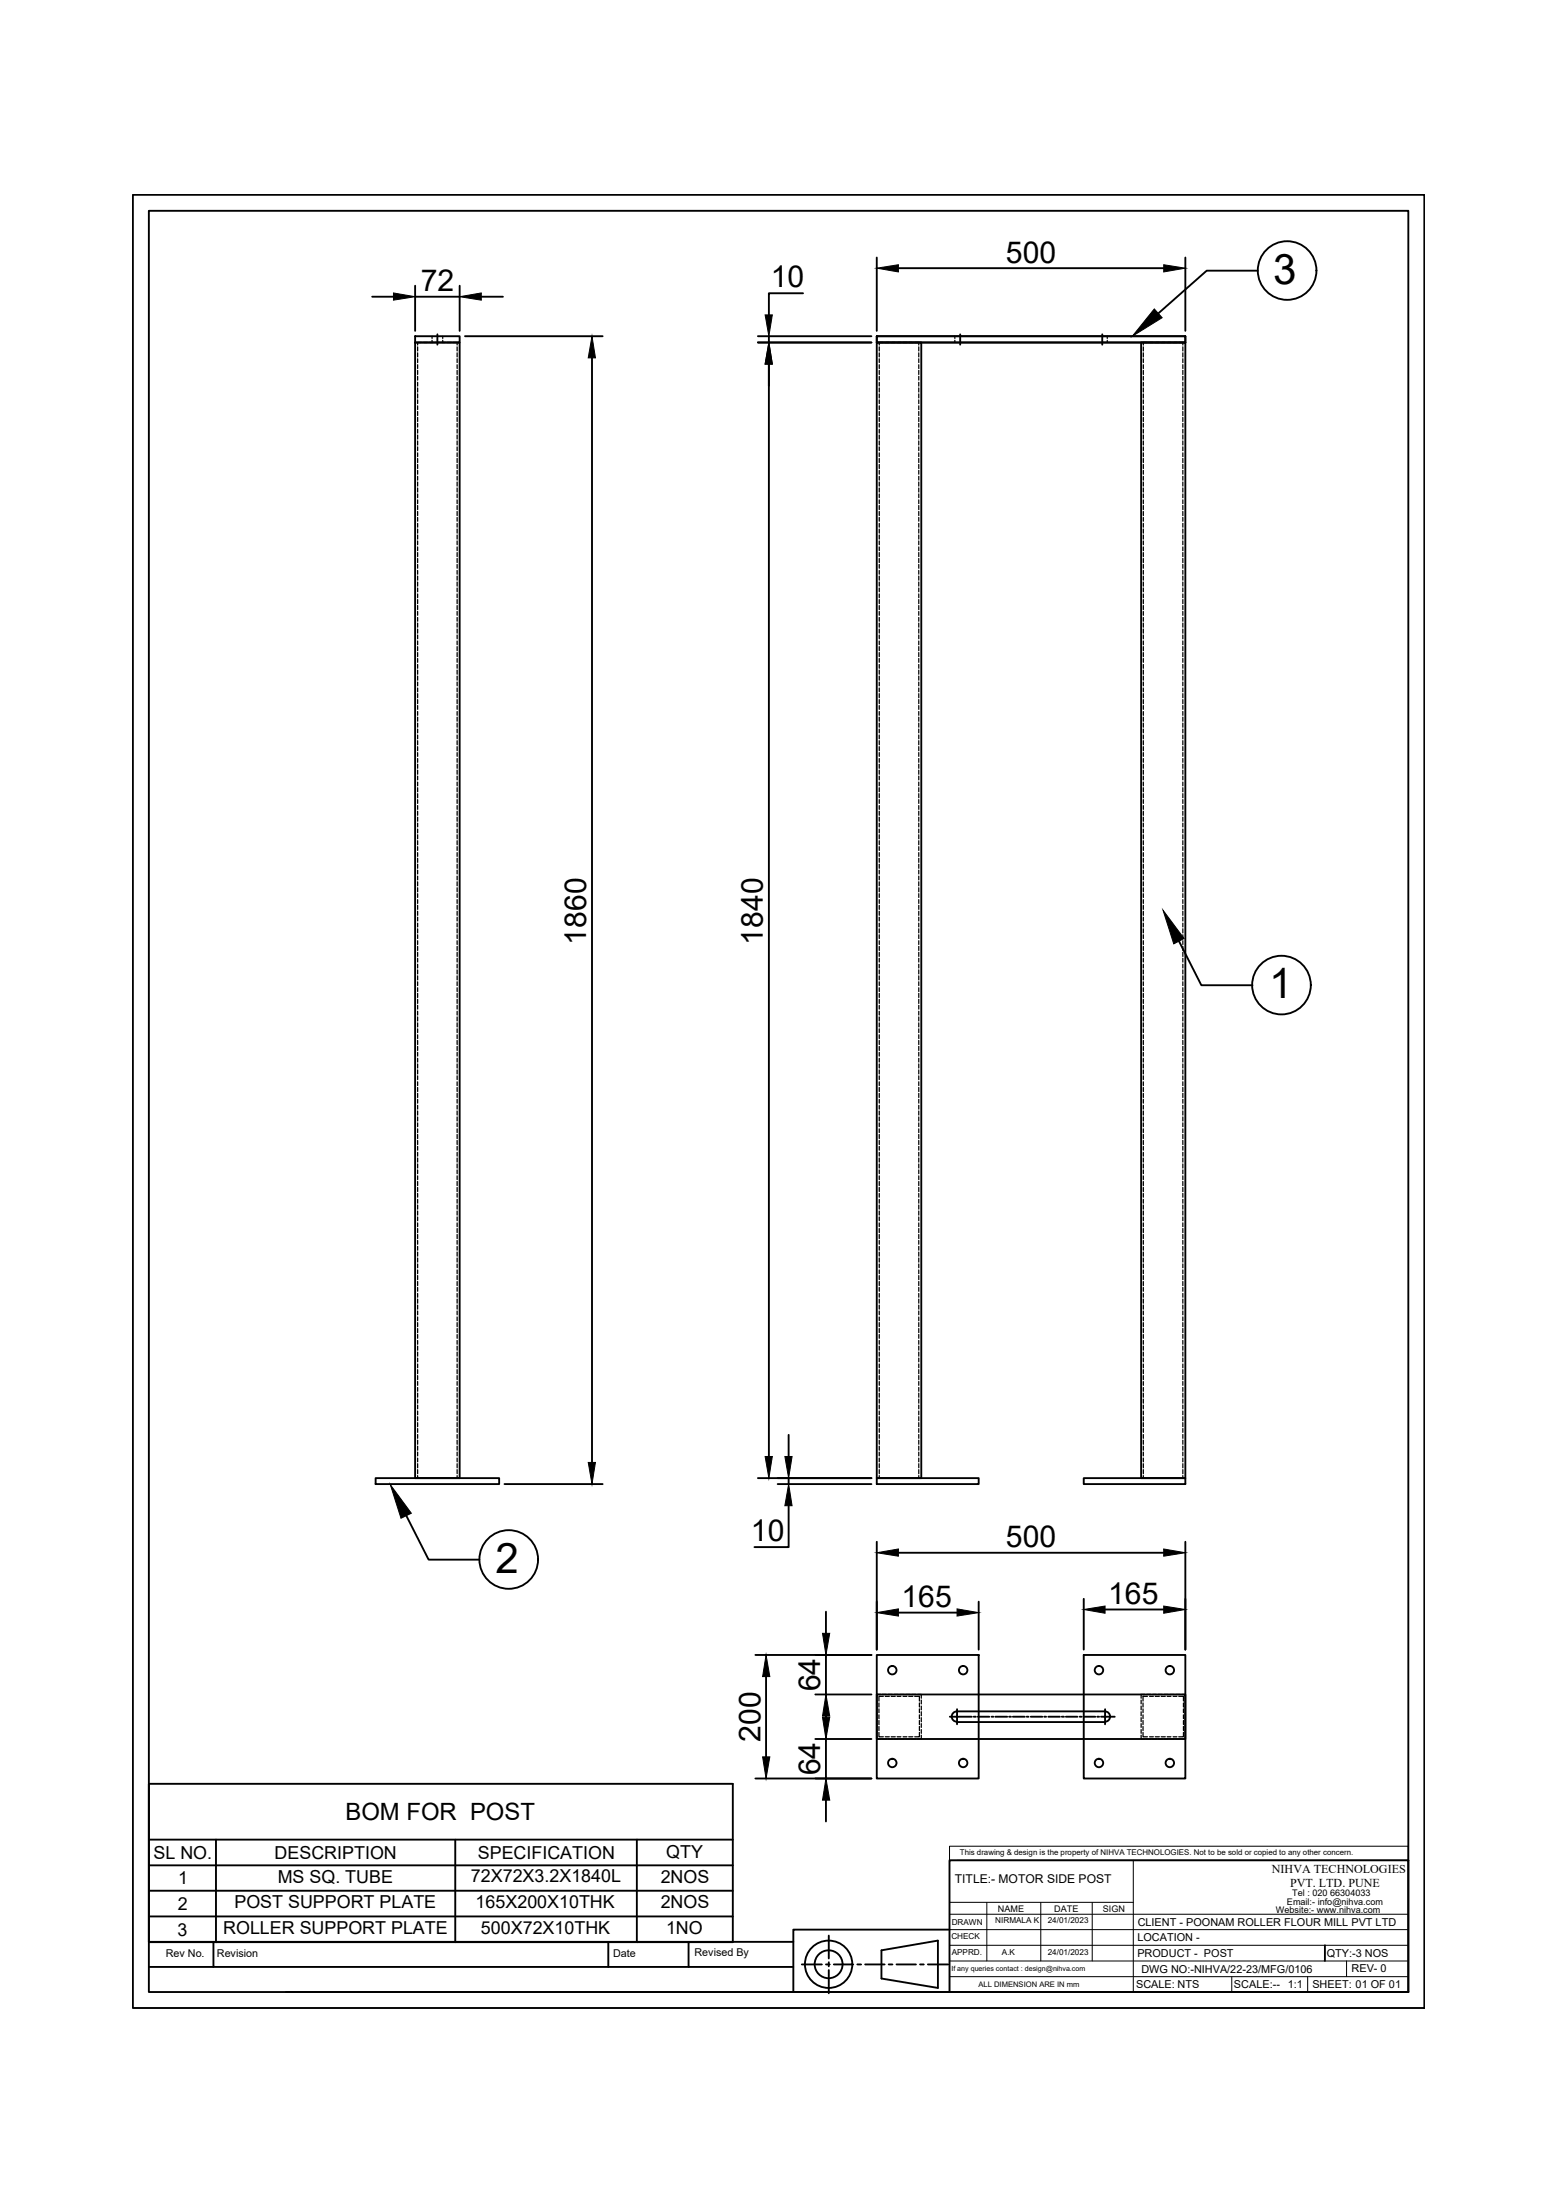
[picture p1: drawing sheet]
<svg xmlns="http://www.w3.org/2000/svg" width="210mm" height="297mm" viewBox="0 0 210 297" stroke-linecap="round" stroke-linejoin="round" font-family="sans-serif">
<!-- layer: 0 -->
<g fill="none" stroke="#000" stroke-width=".25">
<path d="M17.9 26.3h174.4v244.8h-174.4zM20.1 28.5h170v240.5h-170zM56 38.6v6.1M62 38.6v6.1M108.4 39.6h-4.6v2.9M118.3 34.8v9.9M121.3 36.2h35.8M160 34.8v9.9M169.8 36.5h-6.9l-6.5 5.8M50.2 40.1h2.9M56 46.2h6v153.4h-6zM56 45.4h6v.8h-6z"/>
<path d="M56 40.1h6M59 45.1v1.4M62.8 45.4h18.6M65 40.1h2.9M79.9 48.3v149.2M102.3 46.2h15.3M102.3 45.4h15.3M103.8 45.4v.8M103.8 49.2v147.5M118.3 46.2h6.1v153.4h-6.1zM118.3 45.4h41.7v.8h-41.7zM129.6 45.1v1.4"/>
<path d="M148.8 45.1v1.4M154 46.2h6v153.4h-6zM159.2 127.1l3 5.9h6.9M50.7 199.6h16.7v.8h-16.7zM102.3 199.6h15.3M106.5 193.7v3M106.5 199.6v.8M118.3 199.6h13.8v.8h-13.8zM146.3 199.6h13.7v.8h-13.7zM54.8 204.7l3.1 5.9h6.8M68.1 200.4h13.3M105 200.4h12.6"/>
<path d="M106.5 203.3v5.6h-4.7M111.5 217.6v2.9M118.3 208.2v14.5M121.3 217.7h7.9M121.3 209.6h35.8M132.1 216.3v6.4M146.3 215.9v6.8M149.2 217.3h7.9M160 208.2v14.5M102 223.4h15.6M103.4 226.4v10.8M110.1 228.8h7.5"/>
<path d="M110.1 234.8h7.5M111.5 223.4v5.4M111.5 229v5.6M111.5 234.8v5.3M118.3 228.8h41.7v6h-41.7zM118.3 223.4h13.8v16.7h-13.8zM128.2 231.8h.9M129.1 231.8h.2M129.2 232.5a.7 .7 0 0 1-.7-.7 .7 .7 0 0 1 .7-.7h20a.7 .7 0 0 1 .6 .7 .7 .7 0 0 1-.7 .7M129.2 230.8v.9M129.2 231.7v.2M129.2 231.9v.9"/>
<path d="M129.2 232.5h20M129.4 231.8h1.8M131.4 231.8h.3M132 231.8h1.5M133.8 231.8h.3M134.4 231.8h1.6M136.2 231.8h.3M136.7 231.8h1.6M138.6 231.8h.2M139.1 231.8h1.6M141 231.8h.2M141.5 231.8h1.6"/>
<path d="M143.3 231.8h.3M143.9 231.8h1.5M145.7 231.8h.3M146.2 231.8h1.7M146.3 223.4h13.7v16.7h-13.7zM148.1 231.8h.3M148.6 231.8h1.9M149.2 230.8v.9M149.2 231.7v.2M149.2 231.9v.9M20.1 240.8h78.8v21.4h-78.8zM20.1 248.4h78.8"/>
<path d="M20.1 251.9h78.8M20.1 255.3h78.8M20.1 258.8h78.8M29.2 248.4v13.8M61.5 248.4v13.8M86 248.4v13.8M102 240.1h15.6M111.5 243v2.9M128.2 251.2h61.9v17.8h-61.9zM20.1 265.6h87M20.1 262.2h87M28.8 262.2v3.4"/>
<path d="M82.1 262.2v3.4M92.9 262.2v3.4M107.1 269h21.1M108.2 265.2h2.7M111.5 265.2h.5M111.9 261.3v3.1M111.9 264.9v.6M111.9 266v3.1M112.6 265.2h2.6M115.7 265.2h.5M116.8 265.2h2.6M119 263.3l7.6-1.3v6.4l-7.6-1.3z"/>
<path d="M120 265.2h.5M121 265.2h2.6M124.2 265.2h.5M125.3 265.2h2.7M128.2 260.5h-21.1v8.5h-68.5M132.9 269h57.2M178.8 262.7v2.1"/>
<circle cx="173.7" cy="36.5" r="4"/>
<circle cx="173" cy="133" r="4"/>
<circle cx="68.7" cy="210.6" r="4"/>
<circle cx="120.4" cy="225.5" r=".57"/>
<circle cx="120.4" cy="238" r=".57"/>
<circle cx="130" cy="225.5" r=".57"/>
<circle cx="130" cy="238" r=".57"/>
<circle cx="148.3" cy="225.5" r=".57"/>
<circle cx="148.3" cy="238" r=".57"/>
<circle cx="157.9" cy="238" r=".57"/>
<circle cx="157.9" cy="225.5" r=".57"/>
<circle cx="111.9" cy="265.2" r="3.2"/>
<circle cx="111.9" cy="265.2" r="1.88"/>
</g>
<g fill="none" stroke="#000" stroke-width=".13">
<path d="M128.2 249.3h61.9v1.9h-61.9zM128.2 258.5h61.9M128.2 251.2v17.8M128.2 256.9h24.8M129.2 251.2h60.9M133.2 256.9v7.9M140.5 256.9v7.9M147.4 256.9v7.9M153 251.2v17.8M128.2 264.8h61.9M128.2 262.7h61.9M128.2 260.5h61.9"/>
<path d="M128.2 266.9h61.9M166.3 266.9v2.1M176.5 266.9v2.1M181.8 264.8v2.1"/>
</g>
<g fill="none" stroke="#000" stroke-width=".17">
<path d="M56.4 46.8v.6M56.4 47.6v.6M56.4 48.4v.6M56.4 49.2v.6M56.4 50v.6M56.4 50.8v.5M56.4 51.6v.5M56.4 52.4v.5M56.4 53.2v.5M56.4 54v.5M56.4 54.8v.5M56.4 55.6v.5"/>
<path d="M56.4 56.4v.5M56.4 57.2v.5M56.4 58v.5M56.4 58.7v.6M56.4 59.5v.6M56.9 46.2h-.5v.4M57.2 46.2h.5M58 46.2h.5M58.3 45.4v.3M58.3 45.9v.3M58.8 46.2h.5M59.6 46.2h.5"/>
<path d="M59.8 45.4v.3M59.8 45.9v.3M60.4 46.2h.5M61.2 46.2h.5v.4M61.7 46.8v.6M61.7 47.6v.6M61.7 48.4v.6M61.7 49.2v.6M61.7 50v.6M61.7 50.8v.5M61.7 51.6v.5M61.7 52.4v.5"/>
<path d="M61.7 53.2v.5M61.7 54v.5M61.7 54.8v.5M61.7 55.6v.5M61.7 56.4v.5M61.7 57.2v.5M61.7 58v.5M61.7 58.7v.6M61.7 59.5v.6M118.7 46.8v.6M118.7 47.6v.6M118.7 48.4v.6"/>
<path d="M118.7 49.2v.6M118.7 50v.6M118.7 50.8v.5M118.7 51.6v.5M118.7 52.4v.5M118.7 53.2v.5M118.7 54v.5M118.7 54.8v.5M118.7 55.6v.5M118.7 56.4v.5M118.7 57.2v.5M118.7 58v.5"/>
<path d="M118.7 58.7v.6M118.7 59.5v.6M119.2 46.2h-.5v.4M119.5 46.2h.5M120.3 46.2h.5M121.1 46.2h.5M121.9 46.2h.5M122.7 46.2h.5M123.5 46.2h.5v.4M124 46.8v.6M124 47.6v.6M124 48.4v.6"/>
<path d="M124 49.2v.6M124 50v.6M124 50.8v.5M124 51.6v.5M124 52.4v.5M124 53.2v.5M124 54v.5M124 54.8v.5M124 55.6v.5M124 56.4v.5M124 57.2v.5M124 58v.5"/>
<path d="M124 58.7v.6M124 59.5v.6M128.9 45.4v.3M128.9 45.9v.3M149.5 45.4v.3M149.5 45.9v.3M154.3 46.8v.6M154.3 47.6v.6M154.3 48.4v.6M154.3 49.2v.6M154.3 50v.6M154.3 50.8v.5"/>
<path d="M154.3 51.6v.5M154.3 52.4v.5M154.3 53.2v.5M154.3 54v.5M154.3 54.8v.5M154.3 55.6v.5M154.3 56.4v.5M154.3 57.2v.5M154.3 58v.5M154.3 58.7v.6M154.3 59.5v.6M154.9 46.2h-.6v.4"/>
<path d="M155.2 46.2h.5M155.9 46.2h.6M156.7 46.2h.6M157.6 46.2h.5M158.4 46.2h.5M159.1 46.2h.6v.4M159.7 46.8v.6M159.7 47.6v.6M159.7 48.4v.6M159.7 49.2v.6M159.7 50v.6M159.7 50.8v.5"/>
<path d="M159.7 51.6v.5M159.7 52.4v.5M159.7 53.2v.5M159.7 54v.5M159.7 54.8v.5M159.7 55.6v.5M159.7 56.4v.5M159.7 57.2v.5M159.7 58v.5M159.7 58.7v.6M159.7 59.5v.6M56.4 60.3v.5"/>
<path d="M56.4 61.1v.6M56.4 61.9v.6M56.4 62.7v.6M56.4 63.5v.5M56.4 64.3v.5M56.4 65.1v.5M56.4 65.9v.5M56.4 66.7v.5M56.4 67.5v.5M56.4 68.3v.5M56.4 69.1v.5M56.4 69.9v.5"/>
<path d="M56.4 70.7v.5M56.4 71.4v.6M56.4 72.2v.6M56.4 73v.5M56.4 73.8v.6M56.4 74.6v.6M56.4 75.4v.6M56.4 76.2v.5M56.4 77v.5M56.4 77.8v.5M56.4 78.6v.5M56.4 79.4v.5"/>
<path d="M61.7 60.3v.5M61.7 61.1v.6M61.7 61.9v.6M61.7 62.7v.6M61.7 63.5v.5M61.7 64.3v.5M61.7 65.1v.5M61.7 65.9v.5M61.7 66.7v.5M61.7 67.5v.5M61.7 68.3v.5M61.7 69.1v.5"/>
<path d="M61.7 69.9v.5M61.7 70.7v.5M61.7 71.4v.6M61.7 72.2v.6M61.7 73v.5M61.7 73.8v.6M61.7 74.6v.6M61.7 75.4v.6M61.7 76.2v.5M61.7 77v.5M61.7 77.8v.5M61.7 78.6v.5"/>
<path d="M61.7 79.4v.5M118.7 60.3v.5M118.7 61.1v.6M118.7 61.9v.6M118.7 62.7v.6M118.7 63.5v.5M118.7 64.3v.5M118.7 65.1v.5M118.7 65.9v.5M118.7 66.7v.5M118.7 67.5v.5M118.7 68.3v.5"/>
<path d="M118.7 69.1v.5M118.7 69.9v.5M118.7 70.7v.5M118.7 71.4v.6M118.7 72.2v.6M118.7 73v.5M118.7 73.8v.6M118.7 74.6v.6M118.7 75.4v.6M118.7 76.2v.5M118.7 77v.5M118.7 77.8v.5"/>
<path d="M118.7 78.6v.5M118.7 79.4v.5M124 60.3v.5M124 61.1v.6M124 61.9v.6M124 62.7v.6M124 63.5v.5M124 64.3v.5M124 65.1v.5M124 65.9v.5M124 66.7v.5M124 67.5v.5"/>
<path d="M124 68.3v.5M124 69.1v.5M124 69.9v.5M124 70.7v.5M124 71.4v.6M124 72.2v.6M124 73v.5M124 73.8v.6M124 74.6v.6M124 75.4v.6M124 76.2v.5M124 77v.5"/>
<path d="M124 77.8v.5M124 78.6v.5M124 79.4v.5M154.3 60.3v.5M154.3 61.1v.6M154.3 61.9v.6M154.3 62.7v.6M154.3 63.5v.5M154.3 64.3v.5M154.3 65.1v.5M154.3 65.9v.5M154.3 66.7v.5"/>
<path d="M154.3 67.5v.5M154.3 68.3v.5M154.3 69.1v.5M154.3 69.9v.5M154.3 70.7v.5M154.3 71.4v.6M154.3 72.2v.6M154.3 73v.5M154.3 73.8v.6M154.3 74.6v.6M154.3 75.4v.6M154.3 76.2v.5"/>
<path d="M154.3 77v.5M154.3 77.8v.5M154.3 78.6v.5M154.3 79.4v.5M159.7 60.3v.5M159.7 61.1v.6M159.7 61.9v.6M159.7 62.7v.6M159.7 63.5v.5M159.7 64.3v.5M159.7 65.1v.5M159.7 65.9v.5"/>
<path d="M159.7 66.7v.5M159.7 67.5v.5M159.7 68.3v.5M159.7 69.1v.5M159.7 69.9v.5M159.7 70.7v.5M159.7 71.4v.6M159.7 72.2v.6M159.7 73v.5M159.7 73.8v.6M159.7 74.6v.6M159.7 75.4v.6"/>
<path d="M159.7 76.2v.5M159.7 77v.5M159.7 77.8v.5M159.7 78.6v.5M159.7 79.4v.5M56.4 80.2v.5M56.4 81v.5M56.4 81.8v.5M56.4 82.6v.5M56.4 83.4v.5M56.4 84.1v.6M56.4 84.9v.6"/>
<path d="M56.4 85.7v.5M56.4 86.5v.6M56.4 87.3v.6M56.4 88.1v.6M56.4 88.9v.5M56.4 89.7v.5M56.4 90.5v.5M56.4 91.3v.5M56.4 92.1v.5M56.4 92.9v.5M56.4 93.7v.5M56.4 94.5v.5"/>
<path d="M56.4 95.3v.5M56.4 96.1v.5M56.4 96.8v.6M56.4 97.6v.6M56.4 98.4v.5M56.4 99.2v.6M61.7 80.2v.5M61.7 81v.5M61.7 81.8v.5M61.7 82.6v.5M61.7 83.4v.5M61.7 84.1v.6"/>
<path d="M61.7 84.9v.6M61.7 85.7v.5M61.7 86.5v.6M61.7 87.3v.6M61.7 88.1v.6M61.7 88.9v.5M61.7 89.7v.5M61.7 90.5v.5M61.7 91.3v.5M61.7 92.1v.5M61.7 92.9v.5M61.7 93.7v.5"/>
<path d="M61.7 94.5v.5M61.7 95.3v.5M61.7 96.1v.5M61.7 96.8v.6M61.7 97.6v.6M61.7 98.4v.5M61.7 99.2v.6M118.7 80.2v.5M118.7 81v.5M118.7 81.8v.5M118.7 82.6v.5M118.7 83.4v.5"/>
<path d="M118.7 84.1v.6M118.7 84.9v.6M118.7 85.7v.5M118.7 86.5v.6M118.7 87.3v.6M118.7 88.1v.6M118.7 88.9v.5M118.7 89.7v.5M118.7 90.5v.5M118.7 91.3v.5M118.7 92.1v.5M118.7 92.9v.5"/>
<path d="M118.7 93.7v.5M118.7 94.5v.5M118.7 95.3v.5M118.7 96.1v.5M118.7 96.8v.6M118.7 97.6v.6M118.7 98.4v.5M118.7 99.2v.6M124 80.2v.5M124 81v.5M124 81.8v.5M124 82.6v.5"/>
<path d="M124 83.4v.5M124 84.1v.6M124 84.9v.6M124 85.7v.5M124 86.5v.6M124 87.3v.6M124 88.1v.6M124 88.9v.5M124 89.7v.5M124 90.5v.5M124 91.3v.5M124 92.1v.5"/>
<path d="M124 92.9v.5M124 93.7v.5M124 94.5v.5M124 95.3v.5M124 96.1v.5M124 96.8v.6M124 97.6v.6M124 98.4v.5M124 99.2v.6M154.3 80.2v.5M154.3 81v.5M154.3 81.8v.5"/>
<path d="M154.3 82.6v.5M154.3 83.4v.5M154.3 84.1v.6M154.3 84.9v.6M154.3 85.7v.5M154.3 86.5v.6M154.3 87.3v.6M154.3 88.1v.6M154.3 88.9v.5M154.3 89.7v.5M154.3 90.5v.5M154.3 91.3v.5"/>
<path d="M154.3 92.1v.5M154.3 92.9v.5M154.3 93.7v.5M154.3 94.5v.5M154.3 95.3v.5M154.3 96.1v.5M154.3 96.8v.6M154.3 97.6v.6M154.3 98.4v.5M154.3 99.2v.6M159.7 80.2v.5M159.7 81v.5"/>
<path d="M159.7 81.8v.5M159.7 82.6v.5M159.7 83.4v.5M159.7 84.1v.6M159.7 84.9v.6M159.7 85.7v.5M159.7 86.5v.6M159.7 87.3v.6M159.7 88.1v.6M159.7 88.9v.5M159.7 89.7v.5M159.7 90.5v.5"/>
<path d="M159.7 91.3v.5M159.7 92.1v.5M159.7 92.9v.5M159.7 93.7v.5M159.7 94.5v.5M159.7 95.3v.5M159.7 96.1v.5M159.7 96.8v.6M159.7 97.6v.6M159.7 98.4v.5M159.7 99.2v.6M56.4 100v.6"/>
<path d="M56.4 100.8v.6M56.4 101.6v.5M56.4 102.4v.5M56.4 103.2v.5M56.4 104v.5M56.4 104.8v.5M56.4 105.6v.5M56.4 106.4v.5M56.4 107.2v.5M56.4 108v.5M56.4 108.8v.5M56.4 109.5v.6"/>
<path d="M56.4 110.3v.6M56.4 111.1v.5M56.4 111.9v.6M56.4 112.7v.6M56.4 113.5v.6M56.4 114.3v.5M56.4 115.1v.5M56.4 115.9v.5M56.4 116.7v.5M56.4 117.5v.5M56.4 118.3v.5M56.4 119.1v.5"/>
<path d="M56.4 119.9v.5M61.7 100v.6M61.7 100.8v.6M61.7 101.6v.5M61.7 102.4v.5M61.7 103.2v.5M61.7 104v.5M61.7 104.8v.5M61.7 105.6v.5M61.7 106.4v.5M61.7 107.2v.5M61.7 108v.5"/>
<path d="M61.7 108.8v.5M61.7 109.5v.6M61.7 110.3v.6M61.7 111.1v.5M61.7 111.9v.6M61.7 112.7v.6M61.7 113.5v.6M61.7 114.3v.5M61.7 115.1v.5M61.7 115.9v.5M61.7 116.7v.5M61.7 117.5v.5"/>
<path d="M61.7 118.3v.5M61.7 119.1v.5M61.7 119.9v.5M118.7 100v.6M118.7 100.8v.6M118.7 101.6v.5M118.7 102.4v.5M118.7 103.2v.5M118.7 104v.5M118.7 104.8v.5M118.7 105.6v.5M118.7 106.4v.5"/>
<path d="M118.7 107.2v.5M118.7 108v.5M118.7 108.8v.5M118.7 109.5v.6M118.7 110.3v.6M118.7 111.1v.5M118.7 111.9v.6M118.7 112.7v.6M118.7 113.5v.6M118.7 114.3v.5M118.7 115.1v.5M118.7 115.9v.5"/>
<path d="M118.7 116.7v.5M118.7 117.5v.5M118.7 118.3v.5M118.7 119.1v.5M118.7 119.9v.5M124 100v.6M124 100.8v.6M124 101.6v.5M124 102.4v.5M124 103.2v.5M124 104v.5M124 104.8v.5"/>
<path d="M124 105.6v.5M124 106.4v.5M124 107.2v.5M124 108v.5M124 108.8v.5M124 109.5v.6M124 110.3v.6M124 111.1v.5M124 111.9v.6M124 112.7v.6M124 113.5v.6M124 114.3v.5"/>
<path d="M124 115.1v.5M124 115.9v.5M124 116.7v.5M124 117.5v.5M124 118.3v.5M124 119.1v.5M124 119.9v.5M154.3 100v.6M154.3 100.8v.6M154.3 101.6v.5M154.3 102.4v.5M154.3 103.2v.5"/>
<path d="M154.3 104v.5M154.3 104.8v.5M154.3 105.6v.5M154.3 106.4v.5M154.3 107.2v.5M154.3 108v.5M154.3 108.8v.5M154.3 109.5v.6M154.3 110.3v.6M154.3 111.1v.5M154.3 111.9v.6M154.3 112.7v.6"/>
<path d="M154.3 113.5v.6M154.3 114.3v.5M154.3 115.1v.5M154.3 115.9v.5M154.3 116.7v.5M154.3 117.5v.5M154.3 118.3v.5M154.3 119.1v.5M154.3 119.9v.5M159.7 100v.6M159.7 100.8v.6M159.7 101.6v.5"/>
<path d="M159.7 102.4v.5M159.7 103.2v.5M159.7 104v.5M159.7 104.8v.5M159.7 105.6v.5M159.7 106.4v.5M159.7 107.2v.5M159.7 108v.5M159.7 108.8v.5M159.7 109.5v.6M159.7 110.3v.6M159.7 111.1v.5"/>
<path d="M159.7 111.9v.6M159.7 112.7v.6M159.7 113.5v.6M159.7 114.3v.5M159.7 115.1v.5M159.7 115.9v.5M159.7 116.7v.5M159.7 117.5v.5M159.7 118.3v.5M159.7 119.1v.5M159.7 119.9v.5M56.4 120.7v.5"/>
<path d="M56.4 121.5v.5M56.4 122.2v.6M56.4 123v.6M56.4 123.8v.5M56.4 124.6v.6M56.4 125.4v.6M56.4 126.2v.5M56.4 127v.5M56.4 127.8v.5M56.4 128.6v.5M56.4 129.4v.5M56.4 130.2v.5"/>
<path d="M56.4 131v.5M56.4 131.8v.5M56.4 132.6v.5M56.4 133.4v.5M56.4 134.1v.6M56.4 134.9v.6M56.4 135.7v.5M56.4 136.5v.5M56.4 137.3v.6M56.4 138.1v.6M56.4 138.9v.5M56.4 139.7v.5"/>
<path d="M61.7 120.7v.5M61.7 121.5v.5M61.7 122.2v.6M61.7 123v.6M61.7 123.8v.5M61.7 124.6v.6M61.7 125.4v.6M61.7 126.2v.5M61.7 127v.5M61.7 127.8v.5M61.7 128.6v.5M61.7 129.4v.5"/>
<path d="M61.7 130.2v.5M61.7 131v.5M61.7 131.8v.5M61.7 132.6v.5M61.7 133.4v.5M61.7 134.1v.6M61.7 134.9v.6M61.7 135.7v.5M61.7 136.5v.5M61.7 137.3v.6M61.7 138.1v.6M61.7 138.9v.5"/>
<path d="M61.7 139.7v.5M118.7 120.7v.5M118.7 121.5v.5M118.7 122.2v.6M118.7 123v.6M118.7 123.8v.5M118.7 124.6v.6M118.7 125.4v.6M118.7 126.2v.5M118.7 127v.5M118.7 127.8v.5M118.7 128.6v.5"/>
<path d="M118.7 129.4v.5M118.7 130.2v.5M118.7 131v.5M118.7 131.8v.5M118.7 132.6v.5M118.7 133.4v.5M118.7 134.1v.6M118.7 134.9v.6M118.7 135.7v.5M118.7 136.5v.5M118.7 137.3v.6M118.7 138.1v.6"/>
<path d="M118.7 138.9v.5M118.7 139.7v.5M124 120.7v.5M124 121.5v.5M124 122.2v.6M124 123v.6M124 123.8v.5M124 124.6v.6M124 125.4v.6M124 126.2v.5M124 127v.5M124 127.8v.5"/>
<path d="M124 128.6v.5M124 129.4v.5M124 130.2v.5M124 131v.5M124 131.8v.5M124 132.6v.5M124 133.4v.5M124 134.1v.6M124 134.9v.6M124 135.7v.5M124 136.5v.5M124 137.3v.6"/>
<path d="M124 138.1v.6M124 138.9v.5M124 139.7v.5M154.3 120.7v.5M154.3 121.5v.5M154.3 122.2v.6M154.3 123v.6M154.3 123.8v.5M154.3 124.6v.6M154.3 125.4v.6M154.3 126.2v.5M154.3 127v.5"/>
<path d="M154.3 127.8v.5M154.3 128.6v.5M154.3 129.4v.5M154.3 130.2v.5M154.3 131v.5M154.3 131.8v.5M154.3 132.6v.5M154.3 133.4v.5M154.3 134.1v.6M154.3 134.9v.6M154.3 135.7v.5M154.3 136.5v.5"/>
<path d="M154.3 137.3v.6M154.3 138.1v.6M154.3 138.9v.5M154.3 139.7v.5M159.7 120.7v.5M159.7 121.5v.5M159.7 122.2v.6M159.7 123v.6M159.7 123.8v.5M159.7 124.6v.6M159.7 125.4v.6M159.7 126.2v.5"/>
<path d="M159.7 127v.5M159.7 127.8v.5M159.7 128.6v.5M159.7 129.4v.5M159.7 130.2v.5M159.7 131v.5M159.7 131.8v.5M159.7 132.6v.5M159.7 133.4v.5M159.7 134.1v.6M159.7 134.9v.6M159.7 135.7v.5"/>
<path d="M159.7 136.5v.5M159.7 137.3v.6M159.7 138.1v.6M159.7 138.9v.5M159.7 139.7v.5M56.4 140.5v.5M56.4 141.3v.5M56.4 142.1v.5M56.4 142.9v.5M56.4 143.7v.5M56.4 144.5v.5M56.4 145.3v.5"/>
<path d="M56.4 146.1v.5M56.4 146.8v.6M56.4 147.6v.6M56.4 148.4v.5M56.4 149.2v.5M56.4 150v.6M56.4 150.8v.6M56.4 151.6v.5M56.4 152.4v.5M56.4 153.2v.5M56.4 154v.5M56.4 154.8v.5"/>
<path d="M56.4 155.6v.5M56.4 156.4v.5M56.4 157.2v.5M56.4 158v.5M56.4 158.8v.5M56.4 159.5v.6M61.7 140.5v.5M61.7 141.3v.5M61.7 142.1v.5M61.7 142.9v.5M61.7 143.7v.5M61.7 144.5v.5"/>
<path d="M61.7 145.3v.5M61.7 146.1v.5M61.7 146.8v.6M61.7 147.6v.6M61.7 148.4v.5M61.7 149.2v.5M61.7 150v.6M61.7 150.8v.6M61.7 151.6v.5M61.7 152.4v.5M61.7 153.2v.5M61.7 154v.5"/>
<path d="M61.7 154.8v.5M61.7 155.6v.5M61.7 156.4v.5M61.7 157.2v.5M61.7 158v.5M61.7 158.8v.5M61.7 159.5v.6M118.7 140.5v.5M118.7 141.3v.5M118.7 142.1v.5M118.7 142.9v.5M118.7 143.7v.5"/>
<path d="M118.7 144.5v.5M118.7 145.3v.5M118.7 146.1v.5M118.7 146.8v.6M118.7 147.6v.6M118.7 148.4v.5M118.7 149.2v.5M118.7 150v.6M118.7 150.8v.6M118.7 151.6v.5M118.7 152.4v.5M118.7 153.2v.5"/>
<path d="M118.7 154v.5M118.7 154.8v.5M118.7 155.6v.5M118.7 156.4v.5M118.7 157.2v.5M118.7 158v.5M118.7 158.8v.5M118.7 159.5v.6M124 140.5v.5M124 141.3v.5M124 142.1v.5M124 142.9v.5"/>
<path d="M124 143.7v.5M124 144.5v.5M124 145.3v.5M124 146.1v.5M124 146.8v.6M124 147.6v.6M124 148.4v.5M124 149.2v.5M124 150v.6M124 150.8v.6M124 151.6v.5M124 152.4v.5"/>
<path d="M124 153.2v.5M124 154v.5M124 154.8v.5M124 155.6v.5M124 156.4v.5M124 157.2v.5M124 158v.5M124 158.8v.5M124 159.5v.6M154.3 140.5v.5M154.3 141.3v.5M154.3 142.1v.5"/>
<path d="M154.3 142.9v.5M154.3 143.7v.5M154.3 144.5v.5M154.3 145.3v.5M154.3 146.1v.5M154.3 146.8v.6M154.3 147.6v.6M154.3 148.4v.5M154.3 149.2v.5M154.3 150v.6M154.3 150.8v.6M154.3 151.6v.5"/>
<path d="M154.3 152.4v.5M154.3 153.2v.5M154.3 154v.5M154.3 154.8v.5M154.3 155.6v.5M154.3 156.4v.5M154.3 157.2v.5M154.3 158v.5M154.3 158.8v.5M154.3 159.5v.6M159.7 140.5v.5M159.7 141.3v.5"/>
<path d="M159.7 142.1v.5M159.7 142.9v.5M159.7 143.7v.5M159.7 144.5v.5M159.7 145.3v.5M159.7 146.1v.5M159.7 146.8v.6M159.7 147.6v.6M159.7 148.4v.5M159.7 149.2v.5M159.7 150v.6M159.7 150.8v.6"/>
<path d="M159.7 151.6v.5M159.7 152.4v.5M159.7 153.2v.5M159.7 154v.5M159.7 154.8v.5M159.7 155.6v.5M159.7 156.4v.5M159.7 157.2v.5M159.7 158v.5M159.7 158.8v.5M159.7 159.5v.6M56.4 160.3v.6"/>
<path d="M56.4 161.1v.5M56.4 161.9v.5M56.4 162.7v.6M56.4 163.5v.6M56.4 164.3v.5M56.4 165.1v.5M56.4 165.9v.5M56.4 166.7v.5M56.4 167.5v.5M56.4 168.3v.5M56.4 169.1v.5M56.4 169.9v.5"/>
<path d="M56.4 170.7v.5M56.4 171.5v.5M56.4 172.2v.6M56.4 173v.6M56.4 173.8v.5M56.4 174.6v.5M56.4 175.4v.6M56.4 176.2v.6M56.4 177v.5M56.4 177.8v.5M56.4 178.6v.5M56.4 179.4v.5"/>
<path d="M61.7 160.3v.6M61.7 161.1v.5M61.7 161.9v.5M61.7 162.7v.6M61.7 163.5v.6M61.7 164.3v.5M61.7 165.1v.5M61.7 165.9v.5M61.7 166.7v.5M61.7 167.5v.5M61.7 168.3v.5M61.7 169.1v.5"/>
<path d="M61.7 169.9v.5M61.7 170.7v.5M61.7 171.5v.5M61.7 172.2v.6M61.7 173v.6M61.7 173.8v.5M61.7 174.6v.5M61.7 175.4v.6M61.7 176.2v.6M61.7 177v.5M61.7 177.8v.5M61.7 178.6v.5"/>
<path d="M61.7 179.4v.5M118.7 160.3v.6M118.7 161.1v.5M118.7 161.9v.5M118.7 162.7v.6M118.7 163.5v.6M118.7 164.3v.5M118.7 165.1v.5M118.7 165.9v.5M118.7 166.7v.5M118.7 167.5v.5M118.7 168.3v.5"/>
<path d="M118.7 169.1v.5M118.7 169.9v.5M118.7 170.7v.5M118.7 171.5v.5M118.7 172.2v.6M118.7 173v.6M118.7 173.8v.5M118.7 174.6v.5M118.7 175.4v.6M118.7 176.2v.6M118.7 177v.5M118.7 177.8v.5"/>
<path d="M118.7 178.6v.5M118.7 179.4v.5M124 160.3v.6M124 161.1v.5M124 161.9v.5M124 162.7v.6M124 163.5v.6M124 164.3v.5M124 165.1v.5M124 165.9v.5M124 166.7v.5M124 167.5v.5"/>
<path d="M124 168.3v.5M124 169.1v.5M124 169.9v.5M124 170.7v.5M124 171.5v.5M124 172.2v.6M124 173v.6M124 173.8v.5M124 174.6v.5M124 175.4v.6M124 176.2v.6M124 177v.5"/>
<path d="M124 177.8v.5M124 178.6v.5M124 179.4v.5M154.3 160.3v.6M154.3 161.1v.5M154.3 161.9v.5M154.3 162.7v.6M154.3 163.5v.6M154.3 164.3v.5M154.3 165.1v.5M154.3 165.9v.5M154.3 166.7v.5"/>
<path d="M154.3 167.5v.5M154.3 168.3v.5M154.3 169.1v.5M154.3 169.9v.5M154.3 170.7v.5M154.3 171.5v.5M154.3 172.2v.6M154.3 173v.6M154.3 173.8v.5M154.3 174.6v.5M154.3 175.4v.6M154.3 176.2v.6"/>
<path d="M154.3 177v.5M154.3 177.8v.5M154.3 178.6v.5M154.3 179.4v.5M159.7 160.3v.6M159.7 161.1v.5M159.7 161.9v.5M159.7 162.7v.6M159.7 163.5v.6M159.7 164.3v.5M159.7 165.1v.5M159.7 165.9v.5"/>
<path d="M159.7 166.7v.5M159.7 167.5v.5M159.7 168.3v.5M159.7 169.1v.5M159.7 169.9v.5M159.7 170.7v.5M159.7 171.5v.5M159.7 172.2v.6M159.7 173v.6M159.7 173.8v.5M159.7 174.6v.5M159.7 175.4v.6"/>
<path d="M159.7 176.2v.6M159.7 177v.5M159.7 177.8v.5M159.7 178.6v.5M159.7 179.4v.5M56.4 199.2v.4h.5M56.4 180.2v.5M56.4 181v.5M56.4 181.8v.5M56.4 182.6v.5M56.4 183.4v.5M56.4 184.2v.5"/>
<path d="M56.4 184.9v.6M56.4 185.7v.6M56.4 186.5v.5M56.4 187.3v.5M56.4 188.1v.6M56.4 188.9v.6M56.4 189.7v.5M56.4 190.5v.5M56.4 191.3v.5M56.4 192.1v.5M56.4 192.9v.5M56.4 193.7v.5"/>
<path d="M56.4 194.5v.5M56.4 195.3v.5M56.4 196.1v.5M56.4 196.9v.5M56.4 197.6v.6M56.4 198.4v.6M57.2 199.6h.5M58 199.6h.5M58.8 199.6h.5M59.6 199.6h.5M60.4 199.6h.5M61.7 199.2v.4h-.5"/>
<path d="M61.7 180.2v.5M61.7 181v.5M61.7 181.8v.5M61.7 182.6v.5M61.7 183.4v.5M61.7 184.2v.5M61.7 184.9v.6M61.7 185.7v.6M61.7 186.5v.5M61.7 187.3v.5M61.7 188.1v.6M61.7 188.9v.6"/>
<path d="M61.7 189.7v.5M61.7 190.5v.5M61.7 191.3v.5M61.7 192.1v.5M61.7 192.9v.5M61.7 193.7v.5M61.7 194.5v.5M61.7 195.3v.5M61.7 196.1v.5M61.7 196.9v.5M61.7 197.6v.6M61.7 198.4v.6"/>
<path d="M118.7 199.2v.4h.5M118.7 180.2v.5M118.7 181v.5M118.7 181.8v.5M118.7 182.6v.5M118.7 183.4v.5M118.7 184.2v.5M118.7 184.9v.6M118.7 185.7v.6M118.7 186.5v.5M118.7 187.3v.5M118.7 188.1v.6"/>
<path d="M118.7 188.9v.6M118.7 189.7v.5M118.7 190.5v.5M118.7 191.3v.5M118.7 192.1v.5M118.7 192.9v.5M118.7 193.7v.5M118.7 194.5v.5M118.7 195.3v.5M118.7 196.1v.5M118.7 196.9v.5M118.7 197.6v.6"/>
<path d="M118.7 198.4v.6M119.5 199.6h.5M120.3 199.6h.5M121.1 199.6h.5M121.9 199.6h.5M122.7 199.6h.5M124 199.2v.4h-.5M124 180.2v.5M124 181v.5M124 181.8v.5M124 182.6v.5M124 183.4v.5"/>
<path d="M124 184.2v.5M124 184.9v.6M124 185.7v.6M124 186.5v.5M124 187.3v.5M124 188.1v.6M124 188.9v.6M124 189.7v.5M124 190.5v.5M124 191.3v.5M124 192.1v.5M124 192.9v.5"/>
<path d="M124 193.7v.5M124 194.5v.5M124 195.3v.5M124 196.1v.5M124 196.9v.5M124 197.6v.6M124 198.4v.6M154.3 199.2v.4h.6M154.3 180.2v.5M154.3 181v.5M154.3 181.8v.5M154.3 182.6v.5"/>
<path d="M154.3 183.4v.5M154.3 184.2v.5M154.3 184.9v.6M154.3 185.7v.6M154.3 186.5v.5M154.3 187.3v.5M154.3 188.1v.6M154.3 188.9v.6M154.3 189.7v.5M154.3 190.5v.5M154.3 191.3v.5M154.3 192.1v.5"/>
<path d="M154.3 192.9v.5M154.3 193.7v.5M154.3 194.5v.5M154.3 195.3v.5M154.3 196.1v.5M154.3 196.9v.5M154.3 197.6v.6M154.3 198.4v.6M155.2 199.6h.5M155.9 199.6h.6M156.7 199.6h.6M157.6 199.6h.5"/>
<path d="M158.4 199.6h.5M159.7 199.2v.4h-.6M159.7 180.2v.5M159.7 181v.5M159.7 181.8v.5M159.7 182.6v.5M159.7 183.4v.5M159.7 184.2v.5M159.7 184.9v.6M159.7 185.7v.6M159.7 186.5v.5M159.7 187.3v.5"/>
<path d="M159.7 188.1v.6M159.7 188.9v.6M159.7 189.7v.5M159.7 190.5v.5M159.7 191.3v.5M159.7 192.1v.5M159.7 192.9v.5M159.7 193.7v.5M159.7 194.5v.5M159.7 195.3v.5M159.7 196.1v.5M159.7 196.9v.5"/>
<path d="M159.7 197.6v.6M159.7 198.4v.6M118.3 234.3v.5h.6M118.3 229.5v.6M118.3 230.3v.6M118.3 231.1v.6M118.3 231.9v.6M118.3 232.7v.5M118.3 233.5v.5M118.6 233.9v.6h.6M118.6 229.9v.6M118.6 230.7v.5"/>
<path d="M118.6 231.5v.5M118.6 232.3v.5M118.6 233.1v.6M118.9 228.8h-.6v.5M119.1 228.8h.6M119.1 234.8h.6M119.2 229h-.6v.7M119.5 229h.5M119.5 234.5h.5M119.9 228.8h.5M119.9 234.8h.5M120.3 229h.5"/>
<path d="M120.3 234.5h.5M120.7 228.8h.5M120.7 234.8h.5M121.1 229h.5M121.1 234.5h.5M121.5 228.8h.5M121.5 234.8h.5M121.9 229h.5M121.9 234.5h.5M122.3 228.8h.5M122.3 234.8h.5M122.7 229h.5"/>
<path d="M122.7 234.5h.5M123.1 228.8h.5M123.1 234.8h.5M123.5 229h.6v.7M123.9 228.8h.5v.5M124.1 233.9v.6h-.6M124.1 229.9v.6M124.1 230.7v.5M124.1 231.5v.5M124.1 232.3v.5M124.1 233.1v.6M124.4 234.3v.5h-.5"/>
<path d="M124.4 229.5v.6M124.4 230.3v.6M124.4 231.1v.6M124.4 231.9v.6M124.4 232.7v.5M124.4 233.5v.5M154 234.3v.5h.5M154 229.5v.6M154 230.3v.6M154 231.1v.6M154 231.9v.6M154 232.7v.5"/>
<path d="M154 233.5v.5M154.3 233.9v.6h.6M154.3 229.9v.6M154.3 230.7v.5M154.3 231.5v.5M154.3 232.3v.5M154.3 233.1v.6M154.5 228.8h-.5v.5M154.8 228.8h.5M154.8 234.8h.5M154.9 229h-.6v.7M155.2 229h.5"/>
<path d="M155.2 234.5h.5M155.6 228.8h.5M155.6 234.8h.5M155.9 229h.6M155.9 234.5h.6M156.4 228.8h.5M156.4 234.8h.5M156.7 229h.6M156.7 234.5h.6M157.2 228.8h.5M157.2 234.8h.5M157.6 229h.5"/>
<path d="M157.6 234.5h.5M157.9 228.8h.6M157.9 234.8h.6M158.4 229h.5M158.4 234.5h.5M158.7 228.8h.6M158.7 234.8h.6M159.1 229h.7v.7M159.5 228.8h.5v.5M159.8 233.9v.6h-.7M159.8 229.9v.6M159.8 230.7v.5"/>
<path d="M159.8 231.5v.5M159.8 232.3v.5M159.8 233.1v.6M160 234.3v.5h-.5M160 229.5v.6M160 230.3v.6M160 231.1v.6M160 231.9v.6M160 232.7v.5M160 233.5v.5"/>
</g>
<g fill="#000" stroke="#000" stroke-width=".13">
<path d="M53.1 39.6l2.9 .5-2.9 .4zM62 40.1l3-.5v.9zM118.3 36.2l3-.5v1zM157.1 35.7l2.9 .5-2.9 .5zM79.9 45.4l.5 2.9h-1zM103.8 46.2l.5 3h-1zM103.3 42.5h1l-.5 2.9zM155.8 41.7l1.1 1.2-4 2.5zM157 122.9l2.8 3.8-1.4 .7zM79.4 197.5h1l-.5 2.9zM103.3 196.7h1l-.5 2.9zM105.9 196.7h1l-.4 2.9z"/>
<path d="M52.7 200.5l2.8 3.8-1.4 .7zM106.5 200.4l.4 2.9h-1zM118.3 217.7l3-.5v1zM118.3 209.6l3-.5v1zM129.2 217.2l2.9 .5-2.9 .5zM146.3 217.3l2.9-.5v1zM157.1 209.1l2.9 .5-2.9 .5zM157.1 216.8l2.9 .5-2.9 .5zM102.9 237.2h1l-.5 2.9zM103.4 223.4l.5 3h-1zM111 220.5h1l-.5 2.9zM111.5 228.8l.5 2.9h-1z"/>
<path d="M111 231.9h1l-.5 2.9zM111.5 240.1l.5 2.9h-1z"/>
</g>
<g font-size="5.7">
<text x="171.9" y="38.3">3</text>
<text x="171.3" y="134.8">1</text>
<text x="66.9" y="212.4">2</text>
</g>
<g font-size="4.1">
<text x="135.8" y="35.4">500</text>
<text x="56.8" y="39.3">72</text>
<text x="104" y="38.8">10</text>
<text x="79.1" y="127.6" transform="rotate(-90 79.1 127.6)">1860</text>
<text x="103" y="127.6" transform="rotate(-90 103 127.6)">1840</text>
<text x="101.4" y="208.1">10</text>
<text x="135.8" y="208.9">500</text>
<text x="121.7" y="216.9">165</text>
<text x="149.6" y="216.5">165</text>
<text x="110.7" y="228.4" transform="rotate(-90 110.7 228.4)">64</text>
<text x="102.6" y="235.1" transform="rotate(-90 102.6 235.1)">200</text>
<text x="110.7" y="239.7" transform="rotate(-90 110.7 239.7)">64</text>
</g>
<text font-size="3.2" x="46.6" y="245.8">BOM FOR POST</text>
<g font-size="2.4">
<text x="20.7" y="251">SL NO.</text>
<text x="37.1" y="251">DESCRIPTION</text>
<text x="64.5" y="251">SPECIFICATION</text>
<text x="89.9" y="250.9">QTY</text>
<text x="24" y="257.9">2</text>
<text x="24" y="254.4">1</text>
<text x="31.7" y="257.6">POST SUPPORT PLATE</text>
<text x="37.5" y="254.2">MS SQ. TUBE</text>
<text x="63.6" y="254.1">72X72X3.2X1840L</text>
<text x="64.2" y="257.6">165X200X10THK</text>
<text x="89.2" y="254.2">2NOS</text>
<text x="89.2" y="257.6">2NOS</text>
<text x="23.9" y="261.3">3</text>
<text x="30.1" y="261.1">ROLLER SUPPORT PLATE</text>
<text x="64.9" y="261.1">500X72X10THK</text>
<text x="89.9" y="261.1">1NO</text>
</g>
<g font-size="1.6">
<text x="128.9" y="254.2">TITLE:- MOTOR SIDE POST</text>
<text x="171.7" y="252.9">NIHVA TECHNOLOGIES</text>
<text x="174.1" y="254.7">PVT. LTD. PUNE</text>
</g>
<g font-size="1.5">
<text x="153.5" y="262.1">LOCATION -</text>
<text x="153.6" y="260">CLIENT - POONAM ROLLER FLOUR MILL PVT LTD</text>
<text x="22.4" y="264.2">Rev No.</text>
<text x="29.3" y="264.2">Revision</text>
<text x="82.7" y="264.2">Date</text>
<text x="93.8" y="264">Revised By</text>
<text x="153.4" y="268.4">SCALE: NTS</text>
<text x="153.5" y="264.2">PRODUCT - POST</text>
<text x="154.1" y="266.3">DWG NO:-NIHVA/22-23/MFG/0106</text>
<text x="166.6" y="268.4">SCALE:--</text>
<text x="173.8" y="268.4">1:1</text>
<text x="177.2" y="268.4">SHEET: 01 OF 01</text>
<text x="179.1" y="264.2">QTY:-3 NOS</text>
<text x="182.4" y="266.3">REV- 0</text>
</g>
<g font-size="1.2">
<text x="173.7" y="257.2">Email:- info@nihva.com</text>
<text x="174.4" y="256">Tel : 020 66304033</text>
<text x="134.7" y="258.1">NAME</text>
<text x="142.3" y="258.1">DATE</text>
<text x="148.9" y="258.1">SIGN</text>
<text x="172.2" y="258.3">Website:- www.nihva.com</text>
</g>
<g font-size="1.1">
<text x="129.6" y="250.5">This drawing &amp; design is the property of NIHVA TECHNOLOGIES. Not to be sold or copied to any other concern.</text>
<text x="128.4" y="261.8">CHECK</text>
<text x="128.5" y="259.9">DRAWN</text>
<text x="128.5" y="263.9">APPRD.</text>
<text x="134.4" y="259.7">NIRMALA K</text>
<text x="135.2" y="263.9">A.K</text>
<text x="141.4" y="259.7">24/01/2023</text>
<text x="141.4" y="263.9">24/01/2023</text>
</g>
<g font-size="1">
<text x="128.4" y="266.1">If any queries contact : design@nihva.com</text>
<text x="132.1" y="268.3">ALL DIMENSION ARE IN mm</text>
</g>
</svg>
